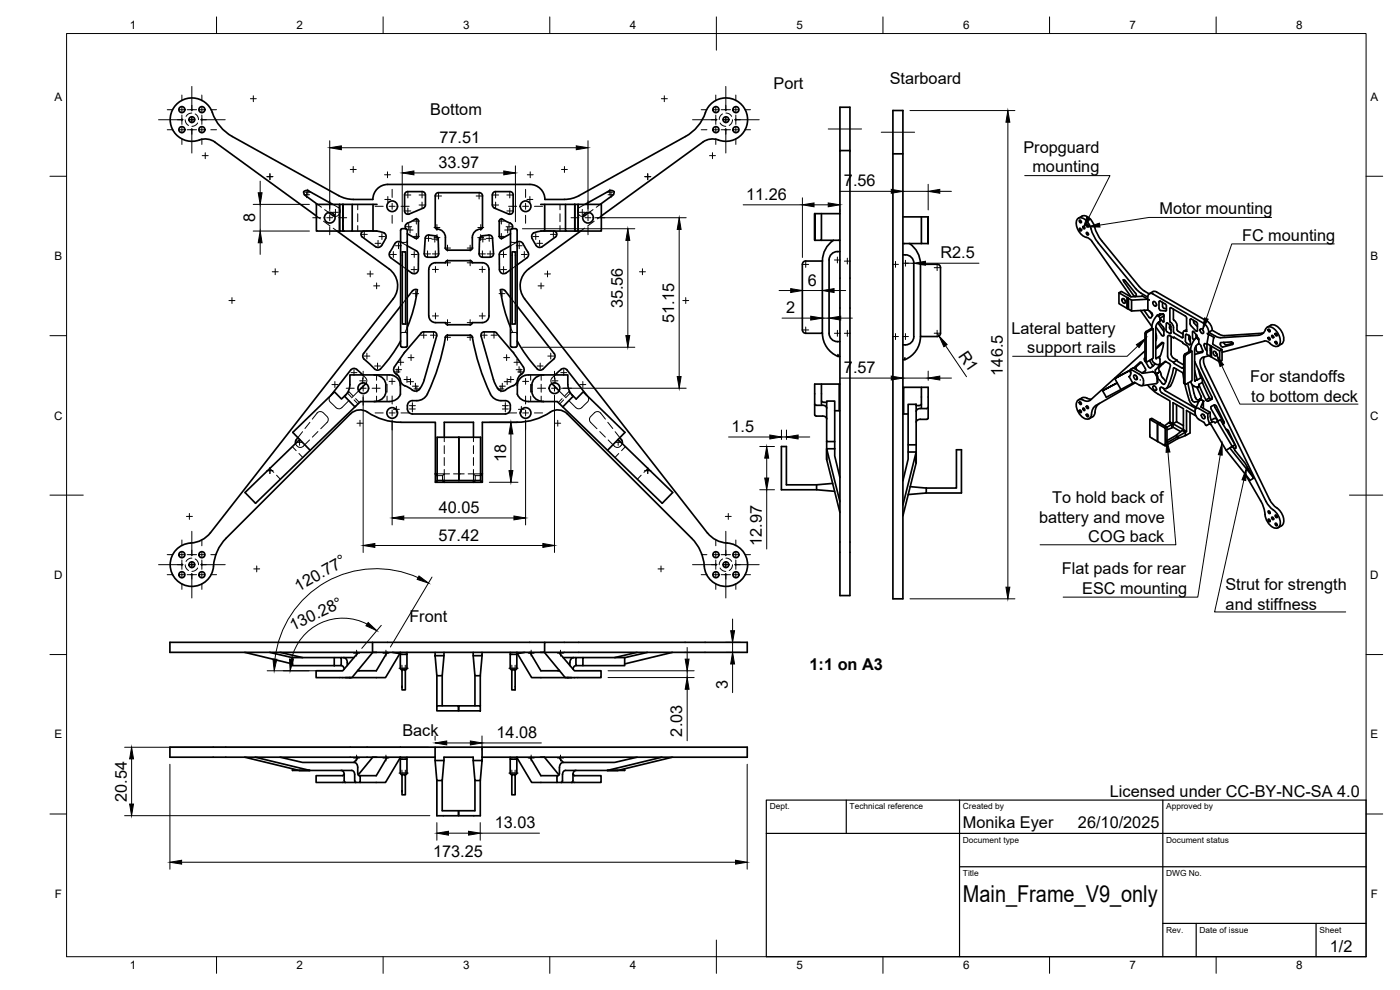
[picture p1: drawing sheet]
<svg xmlns="http://www.w3.org/2000/svg" width="420mm" height="297mm" viewBox="0 0 420 297" stroke-linecap="round" stroke-linejoin="round" font-family="sans-serif">
<!-- layer: Visible -->
<g fill="none" stroke="#000" stroke-width=".51">
<path d="M63.7 33.8a13.1 13.1 0 0 0 6 7.2l31.9 17.7 1.8 .7 2.6 .4M63.7 33.8a6.5 6.5 0 0 0-8.6-3.9 6.5 6.5 0 0 0-3.5 8.8 6.5 6.5 0 0 0 8.9 3.1h2.1l1.9 .8M268 33.2h3v146.5h-3zM64.5 42.7l30.5 22.1M106 59.8h5.9M111.9 59.8a4.5 4.5 0 0 1 4.5-4.5h42.6a4.5 4.5 0 0 1 4.5 4.5M121.4 58.5v4.8M122.4 57.5h4.3a1.01 1.01 0 0 1 1 1M122.4 57.5a1.01 1.01 0 0 0-1 1M127.7 58.5v3M131.6 57.8h12.2M131.6 57.8a1.01 1.01 0 0 0-1 1v9.4"/>
<path d="M143.8 57.8a1.01 1.01 0 0 1 1 1v9.4M147.7 58.5v3M153 57.5h-4.2a1.01 1.01 0 0 0-1 1M153 57.5a1.01 1.01 0 0 1 1 1M154 58.5v4.8M163.5 59.8h5.9M210.9 42.7l-30.4 22.1M215.6 42a6.5 6.5 0 0 0 8.5-4.3 6.5 6.5 0 0 0-4.8-8.2 6.5 6.5 0 0 0-7.9 5.2 13 13 0 0 1-5.7 6.3l-31.9 17.7-1.8 .7-2.6 .4M215.6 42l-1.4-.3-1.4 .1-1.9 .8M252.1 45.2v-13h3v13M252.1 45.2v133.5h3v-133.5M252.1 45.2h3"/>
<path d="M268 46.2h3M95.3 61.3l-3.7-2.6a.83 .83 0 0 1-.5-1.2 .83 .83 0 0 1 1.2-.3l7.6 4.1M98.6 63.8l1.9 1.1M101.2 69.3l15.5 11.4a6.3 6.3 0 0 1 1.3 8.9l-54.9 70.3a8.7 8.7 0 0 1-6.9 3.2 6.5 6.5 0 0 0-5 7.5 6.5 6.5 0 0 0 7.3 5.3 6.5 6.5 0 0 0 5.7-7 13 13 0 0 1 3.7-7.4l37.3-37.4a4.3 4.3 0 0 1 6 .1 18 18 0 0 0 9.1 2.5h10.4v15.5M102.9 61.3v8M102.9 61.3h10.2M102.9 61.3h-7.9v8h6.9v-8v8h1M105.7 61.3v8h-2.8M105.7 69.3h6.3M108.8 71.1l3.9 2.9M109.2 69.3a1 1 0 0 0-.8 .8 1 1 0 0 0 .3 1M112 61.3v8h1.1"/>
<path d="M113 69.3l1.4 .3a1.54 1.54 0 0 1 1.5 1.1 1.54 1.54 0 0 1-.6 1.7l-.8 1.3M114.5 73.6a1.26 1.26 0 0 1-1.8 .4M117.3 77.4l2.9 2.1M120.2 72.6h.1M120.2 72.6a1.59 1.59 0 0 0-2.2 1.4l-1 1.7a1.24 1.24 0 0 0 .3 1.7M120.4 68.8l1.4-.2 .4 .4v34.8l-.4 .4-1.3-.1-.3-.4zM120.7 75.6h1v21.6h-1zM121.7 68.6a1.56 1.56 0 0 1 1.5-2l1.6-.9 .7 .4v5l-.6 .4-2.7-1.4M122.2 73.8l3.2 1.9 .2 .7-.1 4.5a1.26 1.26 0 0 1-2 1M127.6 71.5l-.3 4.9 .5 .6 .5 .2M127.6 71.5l.2-.6 .7-.4 2.1 .2a.98 .98 0 0 1 .9 1l.1 4.4M127.7 61.5l-.2 .5-.4 .4-4.3 1.8a1 1 0 0 1-1.4-.9"/>
<path d="M128.3 77.2h2.3M130.6 68.2l.5 .5M131.1 68.8h.1M131.7 76.1l-.3 .8-.7 .3M134.3 78.2h6.8M134.3 78.2l-.4 .2-.2 .4h-3a2.04 2.04 0 0 0-2 2v14a2.04 2.04 0 0 0 2 2h3l.2 .4 .4 .2M141.1 78.2l.5 .2 .2 .4h2.9a2 2 0 0 1 2 2v14a2 2 0 0 1-2 2h-2.9l-.2 .4-.5 .2M144.3 68.8h.1M144.3 68.7a2.53 2.53 0 0 0-2.5 2.6v3.1l-.4 .6-7.1 .1-.4-.2-.2-.5v-3.1a2.49 2.49 0 0 0-2.5-2.6M144.8 77.2h2.3M144.8 68.2l-.5 .5M147.8 61.5l.1 .5 .5 .4"/>
<path d="M147.8 71.5l.3 4.9-.5 .6-.5 .2M147.8 71.5l-.1-.6-.7-.4-2.2 .2a.98 .98 0 0 0-.9 1l-.1 4.7 .5 .6 .5 .2M148.4 62.4l4.2 1.8a1.01 1.01 0 0 0 1.4-.9M153.2 67h.1M153.2 67l-2.6-1.3-.6 .2-.2 .4 .1 4.8 .7 .4 2.6-1.4M153.2 67l.6 .7-.1 .9M153.2 73.8l-3.2 1.9-.1 .7v4.5a1.28 1.28 0 0 0 2 1M153.3 68.8l1.4-.2 .5 .5v34.6l-.5 .5h-1.1l-.4-.4zM153.7 75.6h1v21.6h-1zM155.2 72.6a1.37 1.37 0 0 1 2 .9l1.2 2.2a1.24 1.24 0 0 1-.3 1.7M158.1 77.4l-2.9 2.1M159.7 71.6l1.2 2.1"/>
<path d="M160.9 73.6a1.26 1.26 0 0 0 1.8 .4M162.3 61.3h10.2M162.4 69.3l-1.8 .4a1.24 1.24 0 0 0-.9 1.8M163.5 61.3v8h-1.2M163.5 69.3h6.2M166.2 69.3a1 1 0 0 1 .9 .8 1 1 0 0 1-.4 1M166.7 71.1l-4 2.9M169.7 61.3v8h2.8v-8M172.5 61.3h8v8h-7v-8v8h-1zM174.3 69.3l-15.6 11.4a6.3 6.3 0 0 0-1.3 8.9l54.9 70.3M175.6 61.3l7.2-4a.86 .86 0 0 1 1.3 .1 .86 .86 0 0 1-.3 1.3l-3.7 2.6M176.8 63.8l-1.9 1.1"/>
<path d="M240.8 79.3v19.7M240.8 79.3a1.01 1.01 0 0 1 1-1h5v21.7h-5a1.01 1.01 0 0 1-1-1M244.5 64.1h7.6M246.5 72.1h5.6M246.5 64.1v8h-2v-8v8M250.2 72.1a7.5 7.5 0 0 0-3.4 6.2M252.1 75.5a2.65 2.65 0 0 0-3.3 2.5v22a2.65 2.65 0 0 0 3.3 2.5M271 76.5a2.62 2.62 0 0 1 3.2 2.5l.1 22a2.65 2.65 0 0 1-3.3 2.5M271 65.1h7.6M271 73.1h5.5M272.9 73a7.5 7.5 0 0 1 3.3 6.3M276.2 79.3v21.7h5"/>
<path d="M276.2 79.3h5M276.5 65.1v8h2.1M278.6 65.1v8zM281.3 79.3a1.01 1.01 0 0 1 1 1v19.7M323.6 65.5a2.44 2.44 0 0 1 4 .6l.8 1.5a11.4 11.4 0 0 0 2.2 4.6l11.9 14.4 2.4 1.6 1.1-.7M323.9 68.5l.5 .2 .1 .5-.4-.1zM323.9 66.1l.5 .1 .1 .6-.4-.1zM325 67.9l.4 .2 .1 .5-.4-.1zM326.1 69.8l.4 .1 .1 .6-.4-.2zM326.1 67.3l.4 .1 .1 .6-.4-.1zM329.5 72.8l11.7 14.1 1.2 1.1 2.1 1.1a.97 .97 0 0 1 .4-1 .97 .97 0 0 1 1.2 .1l15 8.8M329.6 72.8a14.4 14.4 0 0 1-2.6-5.3 3.1 3.1 0 0 0-3.3-2.1 2.69 2.69 0 0 0-.1 3.7 4.5 4.5 0 0 0 3.2 2.4l.9 1 11.7 16.6"/>
<path d="M120.2 91.8l-11.1 14.3M122.2 80.9l1.3 1M125.3 86.9l-1.3 6.3-1.8 5M125.3 86.9l-.7-.1-.6 .3-1.8 2.2M134.3 97.4h6.8M144.5 100l.8-.4 3.5 .1 5.2 6 3 4.4a1.62 1.62 0 0 1-.8 2.4l-.7 .9a2.89 2.89 0 0 1-2.5 2.7l-.9 .6a1.98 1.98 0 0 1-3.3-1l-.7-1.8-3.7-13.1zM150.2 86.9l.6-.1 .6 .3 1.8 2.2M150.2 86.9l1.3 6.3 1.7 5M153.2 80.9l-1.3 1M155.2 91.8l11.1 14.3M246.8 100a7.5 7.5 0 0 0 4.7 6.9M282.3 100a1.01 1.01 0 0 1-1 1"/>
<path d="M335.8 87.8v3.3l2.5 1.4v-3.2v3.2l.3 .2v-3.2M336.8 89.6a.82 .82 0 0 1 .8 .5 .82 .82 0 0 1-.2 .9l-.7-.8zM337.1 84h.1M337.1 84l.6 .2 3.1 3.8 .2 .5-.1 .4M337.1 84l.2 .5 2.9 4.2 .5 .3M337.4 89.8l.4 .6M338.6 89.5v3.2l1 .6v-3.2M340.9 88.9l-.2 .1M342.3 93.2l3.4 4.7M342.7 88.9l-3.4 .2-2.8-1.7-.7 .4 2.8 1.7M342.7 88.9l2.2 1.1-.4-.2-4.9 .3-1-.6M343.4 93.1h.1"/>
<path d="M344 99.5l-.4 .6v8l.5 .4M344.3 99.7l1.8-1v8.8l-1.8 1M344.3 99.7l-.3 .6M344.5 89.8v3.2a1.38 1.38 0 0 1 1.2 .9 1.38 1.38 0 0 1-.3 1.4l-.5-.1-1.5-2.1M344.5 93l-4.9 .3M345 93.4l.9 1.2M346 87.5l.5-.1 .6 .2M346.1 98.7l-.4-.2-1.7 1M346.1 90.5a.82 .82 0 0 1 .8 .5 .82 .82 0 0 1-.2 .9l-.7-.8zM346.9 100l.2 1.5-.2 .8M346.9 98.1l1.8 2.6 .5 .1 .1-.3M347.1 87.6l15.1 8.7 1.1 1.2 .5 1.6"/>
<path d="M347.5 96.8l1.8 2.6M347.8 96.6l-.7 .7-.2 .9v9l.1 .5M347.8 96.6l1.3 1.5M347.9 95.2l-.6-.6-.7 .8-.8 1.7-.1 1.4M348.1 94.2l-.2 .1v.4M348.1 94.2h.1M348.2 94.2h.8l.3 .2v2.1l-.2 .1-1-1.1v.8l-.3 .3M348.3 93.2l1.5 .1M348.3 93.2l-.5-.7 .1-2 .1-.2 1.9 1.1 .2 1.7-.3 .2M348.9 90.7v1.3l.5 .5M348.9 94.2l-1 .5-.3-.2-.3 .1M349.1 94.2l.2 .8"/>
<path d="M349.1 98.1l.2 .6v1.8M349.2 94.9l-1.1 .6M349.4 92.5l.7 .1M350.3 99.6l.8 .5M350.4 97l.7 .4M350.4 96.9h-.2l-.2 .2-.1 1.8 .4 .7M351 98.3l.4 .7M351 97.4v.9M351.1 92.5v3.9M351.1 97.4l.3 .6 .1 1.9-.4 .2M351.1 96.4l.2 .3M351.1 92.5l.4-.1 4.4 2.6 .2 .5v3.8"/>
<path d="M351.3 96.7h.1M351.3 96.7l.5 .5a3 3 0 0 1 .4 2.3l.2 .4 2.4 1.4M352.1 92.8l.1 3 .2 .3M352.3 96.1h.1M352.4 96.1l.5 .5 .3 1M353.2 97.7l.2 1.5 1.6 1M356.1 99.3h-.8l-.2 .3-.1 1.6-.2 .1M356.1 98.9l-.8 .4M357.1 95.9l.3 1.7 1.8 1.8 .2-2.2M357.2 95.9l.3-.2 1.7 1 .2 .5M358.2 96.1v.4M358.2 96.5l1.2 1.5"/>
<path d="M360.3 98.7a.82 .82 0 0 1 .8 .5 .82 .82 0 0 1-.2 .9l-.7-.8zM361.2 96.9l1.1 1.2 .5 1.6M379.2 99.9l-11.8 .8-1.5-.4M380.3 98.2a2.65 2.65 0 0 1 4.3 1.3 2.66 2.66 0 0 1-1 4.3M380.6 98.8l.4 .1 .2 .6-.5-.1zM108.9 112.5l-.4-.4a3 3 0 0 0-2.6-1.5l-.6 .4-6 7.6M109.7 115.2l-2.1 2.1M109.8 115.1h-.1M112.3 112.5h-7.3v2.9a6.5 6.5 0 0 1-2.5 4.3l-2.1-2.1-12.5 12.1 5.2 5.4M112.3 112.5h4.8l1.6 .5 .8 .7 .5 1 .2 2.8a2.95 2.95 0 0 1-3.4 3h-8.6l-1.7 1.6-3.1-3.2M112.3 112.5a3.3 3.3 0 0 1 3.5 3 3.7 3.7 0 0 1-1.5 4.4l-2 .6M120.2 102.3l-2.7 4.4a15.3 15.3 0 0 1-3.9 4.3l-1-.2-2.8-2.6a1.42 1.42 0 0 1-.7-2.2"/>
<path d="M126.1 116.5l1.1-2.1 3.9-13.6-.1-.6-.3-.5-3.5-.1-.6 .1-5.2 6-3 4.4a1.65 1.65 0 0 0 .8 2.4l.7 .9a2.89 2.89 0 0 0 2.5 2.7l.9 .6a1.63 1.63 0 0 0 2.5 .2M126.1 116.5l-.3 .4M128.3 118.2a4 4 0 0 1-4.5 2 1.81 1.81 0 0 0-1.5 2.5M134.3 100.6h6.8M134.3 100.6l-.6 .5a65 65 0 0 1-5.4 17.1M141.1 100.6l.6 .5a65 65 0 0 0 5.5 17.1M147.2 118.2a4 4 0 0 0 4.5 2M155.2 102.3l2.8 4.4a15.3 15.3 0 0 0 3.9 4.3l.9-.2 2.9-2.6a1.42 1.42 0 0 0 .6-2.2M163.1 112.5h-4.7l-1.7 .5-.8 .7-.5 1-.1 2.8a3 3 0 0 0 3.3 3h8.6l1.7 1.6 3.1-3.2M163.1 112.5h7.3v2.9M163.1 112.5a3.3 3.3 0 0 0-3.5 3 4.2 4.2 0 0 0 1.1 4.1l1.1 .6 1.3 .3M165.6 115.1h.1"/>
<path d="M165.7 115.2l2.1 2.1M166.6 112.5l.3-.4a3 3 0 0 1 2.7-1.5l.6 .4 5.9 7.6M170.4 115.4a6.4 6.4 0 0 0 2.5 4.3l2.1-2.1 12.6 12.1-5.3 5.4M246.5 115.2v6.2M251.5 106.4v.5h.6M251.9 115.2h.2M271 116.2h.2M271.6 107.4v.5h-.6M276.2 101a7.5 7.5 0 0 1-4.6 6.9M276.5 116.2v6.2M327.5 119.8l-1.7-.5a2.15 2.15 0 0 0-2.2 .7M330.9 117.2l4.4-2.3z"/>
<path d="M334.6 113.6l1.8 3.3M338.9 113h.1M338.9 113l1.1 2M338.9 113l.4-.7v-1.5l2.6 1.5a2.5 2.5 0 0 1 1 3.3h-.7l-1.7-.9-.5 .3M339 111.2l-4.4 2.4 4.7-2.6-.3 .2 .3 .6M339.3 110.8l.8-.4 2.8 1.6 3-.5M340 114.9l-8 4.3-1.1-2M340.4 112.5a.82 .82 0 0 1 .8 .5 .82 .82 0 0 1-.2 .9l-.7-.7zM340.7 114.8l-11.8 6.9M341 112.7l.3 .6M341 110.8l.2 .2M342.2 114h.1"/>
<path d="M342.5 108.7l-1.5 1.4v.7M342.8 109l1 2.1-1.1 .8M342.8 109l-.7-.3-1.9 1.7M343.6 105.3l-16.4 14.7-.7 .4-.9-.1a1.6 1.6 0 0 0-2.1-.2 1.6 1.6 0 0 0-.5 2 4.4 4.4 0 0 0 3.4 3.7 1.59 1.59 0 0 0 1.2-2.1l.6-1.4 .7-.6M343.6 107.3l-.2 .6 1 1.7a.76 .76 0 0 0 .7 .8 .76 .76 0 0 0 .8-.5l.8-.8M344 100.3v8M344 108.3l.3 .2M344.4 115.5l2.1 2.1 4.6 2.7v6.3l.9 .6v-6.4l3.2 1.8v6.3M345 108.1l1.1 1.7M345.7 107.7l.6 1.2 .8 .5h.7M345.9 111.5l.8 .6 .6 1.4M346.1 115.8a.82 .82 0 0 1 .8 .5 .82 .82 0 0 1-.2 .9l-.7-.8z"/>
<path d="M346.6 111.9l.8 1.4v1.4M346.9 104.4l1.8-1.6 .5 .1-.6 2.7-.7 1.8M346.9 111.9l.2 .2M347.1 112.1l1-.6-1 .6M347.1 112.1l.8 1.8M347.3 113.5l.1 1.2M347.4 114.7l-.5 .4-4.2 .6M347.9 113.9l1 1.3h.6M347.9 107.4h.1M347.9 109.3l-.1 .1M347.9 109.8l-1.2 1.3 .2 .8M347.9 107.5l.2 1.7-.2 .2"/>
<path d="M348.1 111.5l.4 .9M348.2 106.8l-1.3 .7M348.4 112.4l.5 .9M348.9 113.3l1 1.2M349 109.2l-1.3 1.3 .4 1M349 109.2l-1.1 .6M349 102.8l-2.1 2M349.2 116.5l.5 .7 9.2 5.3M349.5 115.2h.1M349.9 108.5l1.2 .7 .1 .6M349.9 108.5l-.9 .7M349.9 108.5h-.3l-1.7 1.3"/>
<path d="M349.9 114.4l-.4 .8M350.3 116.3a1.32 1.32 0 0 1-1.9-.1l-.3 .7 .6 1 10 5.7M351.1 108.1l1.1 .6M351.2 109.8l-1.3 4.6M351.5 106.2v.4a2.48 2.48 0 0 0 1.7 1.5l-1 .6M351.5 101v5.2M352.2 101.4l-1.4-.8-.3 .3-.1 5.9 .2 .7 .5 .6M352.2 108.7l.2 .4 2.4 1.3 .2-.1M352.4 101.2l2.4 1.4 .2 .4a2.23 2.23 0 0 1 1.8 1.8M352.4 101.2l-.2 .2M352.4 101.2l-.2 .1M353.1 110.7l-.2 .8a12.7 12.7 0 0 1-1.8 4.5l-1.1 .6"/>
<path d="M353.3 108.1l.2 .4M353.5 108.5l1.8 1M354.8 111.7l-2.4-1.3h-.2a18.4 18.4 0 0 1-1.9 5.9M354.8 111.8l.5 1.9M355.3 106.8l.1 8.3M355.3 110.2l-.3 .1 .3 .2M355.4 115.1l.3 .2M355.6 115.2l.5 2.1a7 7 0 0 0 2 4.4l.9 .7M356.5 115l1 4.3a1.36 1.36 0 0 0 1.9 1.3l.4-.4M356.8 104.8v.7M356.8 101.7l.4 .6M356.8 100.7v1"/>
<path d="M357.2 101.2l.1 2-.1 .2h-.3M357.2 101.2l-.4-.6-.9-.2-.1 2.1 1.1 .9M357.4 114.5l.7 1.2 .9 .4 .6-.1M357.7 119.9h.1M357.7 105.4v8.8l-1.9 1.1-.2-.3v-8l.4-.6 1.7-1-.3-.2-1.8 1-.3 .6M357.8 115.4l1 3.9M358.5 111.2l.8 2.8M358.5 108.5h.1M358.5 108.5l5.2 10.6-.1 .7M358.8 119.3h.1M358.8 119.3l.1 .2M358.9 119.5l.7 .5"/>
<path d="M358.9 101.4l.6 .2 .1 .3M358.9 101.4l-1.2 1.8-.4 2M358.9 100.4l.3 .8M359 103.8v1.1M359 104.9l.5 .8 1.5-.3M359.1 100.5h.1M359.1 100.5l-1.2-1.1v2.2l.6 .2M359.1 100.5l.2 .8 .5 .4v1.3M359.2 116.1l1.2 2.8 .1 .5-.2 .2M359.3 101.2l-.4 .2M359.6 110.7l.8 2.7M359.8 103.1l-.9 .8-.4 .9v9.2l.2 .4"/>
<path d="M359.8 115.3l2.1 4.7M359.8 115.3v.7l-.3 .1M359.8 103.2h-.2M359.8 103.2a2.67 2.67 0 0 1 1.2 2.4l-2.5 .7M359.9 119.9l-.3 .1M360.1 119.7l-.3 .5M360.4 113.4l-1.8 .8M360.4 113.4l.4 .5M360.5 119.5l-.4 .2 .2-.1M360.5 119.5l-.4 .2M360.8 114.7l2.2 4.7M360.8 113.9v.9l-1 .5"/>
<path d="M361.4 103.7l.4 1.1 .4 .5M361.4 107.1l-.2 1.3 .5 1.6 19.3 39.9M362.2 103.1v3.3l1 .5M362.2 103.3l-.6-.2-.2 .6M362.8 106.7l-1.8 .5a2.3 2.3 0 0 0-.4 3.4l19.4 39.9 .9 1.4 1.2 1M363 119.4l-1.1 .6M363 119.4l.6 .3M363.2 104.6h.1M363.7 119.8l-1.3 .6-.5-.4M363.8 119.7l-1.1 .6M363.8 119.6v.1M364.2 101.3l-.3 2 2.9 1.6-.8 .4-2.8-1.6"/>
<path d="M364.2 105.4a.82 .82 0 0 1 .8 .5 .82 .82 0 0 1-.2 .9l-.7-.7zM364.2 101.3h.2l-2.1-1.3 .4 .3-.5 2.8 1 .6v3.2l.4 .3v-3.3M364.8 105.6l.4 .6M365.1 106.1h.1M365.9 100.3l-2.1-1.2-1.1 .6 2.5 1.4 1.2 .2M366 105.3v3.3l-2.4-1.4M366.8 104.9v3.3l-.8 .4M367.3 102.7v.1M367.3 102.8l.4 .6 .3 .1M369.5 102.6l-3.1 .2a.84 .84 0 0 0 .6 1.3l2.9-.7M369.5 102.6l.6 .4-.2 .3M370.1 103l-2.1 .5"/>
<path d="M377.6 100.6l-11.2 .7M377.7 100.6l.9-.3 1-.9a1.52 1.52 0 0 1 1-1.3 1.52 1.52 0 0 1 1.7 .5 4.3 4.3 0 0 1 1.6 4.9 2.09 2.09 0 0 1-3.1-.8l-.7-.3-.6-.1-12.7 3.4M380.6 101.3l.4 .1 .2 .6-.5-.2zM381.7 100.7l.4 .1 .1 .5-.4-.1zM382.7 100l.5 .2 .1 .5-.5-.1zM382.7 102.5l.5 .1 .1 .6-.5-.1zM89.4 131.3l-.6 .9-.1 .9M106.5 122.1l-29.8 28.9-3.2-3.2 16.4-15.9M122.3 122.7a1.49 1.49 0 0 0 1.5 1.5M123.8 124.2h27.9M133.3 131.2v-4.5h8.8v4.5M137.7 131.2v13"/>
<path d="M151.7 120.2a1.79 1.79 0 0 1 1.5 2.5M153.2 122.7a1.49 1.49 0 0 1-1.5 1.5M168.9 122.1l29.8 28.9 3.2-3.2-16.4-15.9M186 131.3l.7 .9v.9M244.5 121.3v3.2l.5 .3M245 121.6h2.3l.6 .3 .2 .6M245 124.8l2.3 .1 .6 .3 .2 .5M245 121.6l-.5-.3v-6.1h7.4v8M246.5 120.3l.4 .3 1.2 .1M248.1 120.3h2.4v12.2h-2.4zM248.1 132.5v5.4l4 15.9M250.5 134.6h-2.4l4 15.9"/>
<path d="M250.5 134.6v2.2l1.6 6.5M250.5 123.2h1.6M250.5 132.5v2.1M271 124.2h1.5M272.5 121.3h2.5v12.2h-2.5zM272.5 133.5v2.1M275 138.9l-4 15.9M275 133.5v5.4v-3.3M276.5 121.3l-.4 .3-1.1 .1M278.6 122.2l-.6 .4h-2.2l-.6 .3-.2 .5M278.6 122.2v-6h-7.4v8M278.6 122.2l-.1 3.4-2.7 .2-.6 .4-.2 .5"/>
<path d="M323.9 123.1l.5 .1 .1 .6-.4-.2zM323.9 120.6l.5 .1 .1 .6-.4-.1zM325 122.5l.4 .1 .1 .5-.4-.1zM326.1 124.3l.4 .1 .1 .6-.4-.1zM326.1 121.8l.4 .2 .1 .5-.4-.1zM328.6 123.7v.4a2.18 2.18 0 0 1-1.7 1.5M330 121l-1 1.1-.4 1.6M345.1 125.8l.5-.3 2.3 1.3-.5 .4zM345.1 125.8v5.3l2.3 1.3M347.4 127.2l.5-.4 2.3 1.4-.5 .3zM347.4 127.2v5.2zM349.7 128.5v5.3l-2.3-1.4"/>
<path d="M350.2 128.2v4.7l3.2-1.9v.6l2.3-.9v-1l-2.3 1.3-.5-.3 1.9-1.6M350.2 128.2l1.5-.9v1.1l-1.5 .6M350.8 126.8l-1.3 1M352 128.2v-1l3.2 1.7M352 128.2l2.4 1.3M352 128.2l-.3 .2M352.9 130.7l-2.7 1.5M353.1 121.4v5.1l2.1 1.2M353.1 126.5l-1.4 .8-.9-.5 .3-.2M353.4 131.6l-3.7 2.2M354.8 129.1l.4-.2 .9 .6-.4 .2zM357.1 123.8v6.1l-1.4 .8"/>
<path d="M358.7 123.2v.8M358.7 123.1l.1-.3a.76 .76 0 0 1 1.1-.2l2.6 1.5v1.2M358.7 124l.7 1.4 2 1.4 .4 .7M358.9 124.8l-2.8-1.6v6.3M360.1 120.1h-.1M360.2 120.1l.8 .1M360.6 120l-.7 .3-1.2 2.5M360.7 124.3a.82 .82 0 0 1 .8 .4 .82 .82 0 0 1-.2 1l-.7-.8zM361 120.2l.3 .2M361.1 122.5v-2.1l-.7 1.7 2.8 1.6 .1 1.6 .4 1.2M361.1 120.4h.2M361.3 124.4l.3 .6"/>
<path d="M361.8 127.5l.3 .1M362.5 125.3l.3 1.2 .3 .5 1.1-.5 .4 .4 1.6-1 4.5 7.6M362.9 126.9h.1M363.2 123.7l-.7 .4M363.4 125.9l1.2-.4 .6 .4M363.5 127.6l4.5 7.5 7.2 9 1.1-.7M363.6 127.5l-.5-.3-1 .5M364.4 121.5l.7 .4 2.2 4.6M364.6 122.1l2.5 4.4M364.6 122.1l-.1-.6-1 .5-.1 .4 2.2 3.9M365.2 125.9l.3 .5M365.4 126.4l4.4 7.5 .9-.4"/>
<path d="M367.1 126.5l.3 .3M367.3 126.5l.1 .5-.4 .2 .3-.2M368 128.9l.6 .2 2.4 5a.43 .43 0 0 1-.4 .5 .43 .43 0 0 1-.5-.4l-.1-.3 .7-.4M368 128.8h.1M369.1 134.4l.8-.5 .8 1.3 3 3.7 2.6 4.5zM369.8 133.9l-1.8 1.2M130.7 142.2l.5 .5M130.7 142.2h.5M130.7 142.2v2.5M131.2 142.7v1.5h13v-1.5M131.2 144.2l-.5 .5h11.4M131.2 142.7v-11.5h13v11.5"/>
<path d="M132.8 144.2l.5 .5v-.5M142.1 144.2v.5M142.6 144.2l-.5 .5M144.2 142.2h.6l-.6 .5M144.2 144.2l.6 .5h-2.7M144.8 144.7v-18h10.4a18.7 18.7 0 0 0 10.6-3.4 4 4 0 0 1 4.4 .8l37.4 37.4a13.7 13.7 0 0 1 3.9 9.4 6.5 6.5 0 0 0 7.6 4.9 6.5 6.5 0 0 0 5.3-7.3 6.5 6.5 0 0 0-7.1-5.7l-1.6-.4-1.5-.8-1.9-1.7M245.1 145.5h-9.1v-11.5h-1.5v12.9h10.6M245.1 145.5v1.4l5.4 .5M249.9 145l-4.8 .5M271 144.3l1.5-6.5v-2.2h2.5l-4 15.9M273.2 146l4.8 .4M278 146.4h9v-11.5h1.5v13h-10.5"/>
<path d="M278 146.4v1.5l-5.4 .5M373.8 142.4l4.5 7.8a13.5 13.5 0 0 1 1.6 5.5l1.1 1.7a1.9 1.9 0 0 0 2.9 .6 4.3 4.3 0 0 0-1.8-5.1M380.6 155.8l.4 .1 .2 .6-.5-.1zM380.6 153.3l.4 .2 .2 .5-.5-.1zM381 149.9l1 1.4 1.1 1M381.7 155.2l.4 .1 .1 .6-.4-.2zM382.7 157l.5 .1 .1 .6-.5-.1zM382.7 154.6l.5 .1 .1 .6-.5-.2zM383.1 152.3a4.3 4.3 0 0 1 1.8 5.2l-1.3 .9M73.4 195.7l14.4 3.5M80.9 195.7l6.9 1.6M84.1 195.7l6.7 1.6"/>
<path d="M100.3 197.3h2.1v2.4h-2.1zM100.3 197.3h-12.5v2.4h12.5M102.4 197.3h3.8M102.4 199.7a1.06 1.06 0 0 1 .9 1.1M103.2 197.3a1.75 1.75 0 0 1 1 2.4M107 195.7l.2 .4-4.3 5.2h-8v2h10.7l6.3-7.6h1.2M111.8 192.7v3M115.9 195.7l.2 .2-3.2 5.4h-5.6M117.8 195.7l2.2 .3M120 196l-4.3 7.3h-12M120.1 195.7v.2M120.1 195.7v.6h2"/>
<path d="M120.1 196.3v4.2M122.1 196.3v3.2a1.13 1.13 0 0 1-.4 1.5M122.1 195.7v.6M130.6 195.7v1h2.6l-.5 6h-1.6l-.5-6M133.2 195.7v1M142 195.7v1h2.7v-1M142 196.7l.5 6h1.6l.6-6M153.1 195.7v.6M155.1 195.7v.6h-2v3.2a1.11 1.11 0 0 0 .5 1.5M155.1 196.3v3.2a1.11 1.11 0 0 1-.5 1.5M155.2 195.7v.2M157.5 195.7l-2.3 .3 4.4 7.3h12"/>
<path d="M159.4 195.7l-.2 .2 3.1 5.4h5.6M162.2 195.7h1.2l6.2 7.6h10.8v-2h-8l-4.4-5.2 .2-.4M163.4 192.7h-112.4v3h112.4v-3h60.9v3h-60.9M169 197.3h3.8M171 198.8v.9M172.1 197.3a1.29 1.29 0 0 0-1.1 1.5M172.9 199.7a1.06 1.06 0 0 0-.9 1.1M174.9 197.3v2.4h-2.1v-2.4h14.7M187.5 197.3v2.4h-12.6M191.2 195.7l-6.7 1.6M194.3 195.7l-6.8 1.6M201.8 195.7l-14.3 3.5"/>
<path d="M107.5 201l.3 .3M120.2 200.5l.5 .5M120.6 201h1v6h-1zM131.1 211.8h6.5v1.5h-6.5zM131.1 202.7v9.1M132.7 202.7v9.1M137.6 211.8h6.5v1.5h-6.5zM142.5 202.7v9.1M144.1 202.7v9.1M153.6 201h1v6h-1zM167.8 201l-.3 .3M73.4 227.2l16.5 4h3.1h-5.2v-.5"/>
<path d="M76.6 227.2l16.4 4h12.8l.6 .8 .1 2.2 .3 .5M84.1 227.2l6.7 1.6h15.5a1.29 1.29 0 0 1 1.1 1.5v1.7a.65 .65 0 0 0 .7 .7v2.1h-1.3M102.4 231.1l.5 .3 .4 .6v2.2l.3 .5M103.3 232.2l-.4 .5h-8v2.1h8.8M103.5 234.7l3.3 .1M107 227.2l.2 .4M107.2 227.6l-1 1.2M113.1 227.2h-1.2l-4.4 5.3M115.9 227.2l.2 .2-3.2 5.3h-4.8M120.1 227.2l-4.4 7.6h-7.6M120.1 232v-4.2h2v4.2M120.1 227.2v.6"/>
<path d="M120.2 231.9l.5 .5M120.6 232.5h1v6h-1zM122.1 227.2v.6M122.2 231.9l-.5 .5M130.6 227.2v-3h93.7v3h-79.6M130.6 224.2h-79.6v3h79.6M130.6 228.2h2.6l-.5 6h-1.6zM130.6 227.2v1M131.1 234.2v10.6h6.5v-1.5v1.5h6.5v-10.6M132.7 234.2v9.1h9.8v-9.1M133.2 228.2v-1h8.8v1M144.7 227.2v1h-2.7l.5 6h1.6l.6-6"/>
<path d="M144.7 224.2v3M153.1 231.9l.5 .5M153.1 227.2v.6M153.6 232.5h1v6h-1zM155.1 231.9l-.5 .5M155.1 227.8h-2v4.2M155.1 227.2v4.8M155.2 227.2l4.4 7.6h7.6M159.4 227.2l-.2 .2 3.1 5.3h4.9M162.2 227.2h1.2l4.3 5.3M168 227.6l1 1.2M168.2 227.2l-.1 .4"/>
<path d="M168.4 234.8h3.2M171.7 234.7l-.1 .1M172 232.2l.4 .5h8v2.1h-8.8M172.9 231.1l-.6 .3-.3 .6v2.3l-.3 .4M191.2 227.2l-6.7 1.6h-15.5a1.29 1.29 0 0 0-1.1 1.4v1.8a.65 .65 0 0 1-.7 .7v2.1h1.2M198.6 227.2l-16.4 4h-12.8l-.5 .8-.1 2.2-.3 .5M201.8 227.2l-16.4 4h-3.2h5.3v-.5"/>
<circle cx="54.6" cy="32.9" r=".9"/>
<circle cx="54.6" cy="38.9" r=".9"/>
<circle cx="57.6" cy="35.9" r=".86"/>
<circle cx="60.6" cy="38.9" r=".9"/>
<circle cx="60.6" cy="32.9" r=".9"/>
<circle cx="214.9" cy="38.9" r=".9"/>
<circle cx="214.9" cy="32.9" r=".9"/>
<circle cx="217.9" cy="35.9" r=".86"/>
<circle cx="220.9" cy="38.9" r=".9"/>
<circle cx="220.9" cy="32.9" r=".9"/>
<circle cx="99" cy="65.3" r="1.6"/>
<circle cx="117.7" cy="61.9" r="1.6"/>
<circle cx="157.7" cy="61.9" r="1.6"/>
<circle cx="176.5" cy="65.3" r="1.6"/>
<circle cx="109" cy="116.5" r="1.6"/>
<circle cx="166.4" cy="116.5" r="1.6"/>
<circle cx="117.7" cy="123.9" r="1.6"/>
<circle cx="157.7" cy="123.9" r="1.6"/>
<circle cx="54.6" cy="166.4" r=".9"/>
<circle cx="54.6" cy="172.4" r=".9"/>
<circle cx="57.6" cy="169.4" r=".86"/>
<circle cx="60.6" cy="166.4" r=".9"/>
<circle cx="60.6" cy="172.4" r=".9"/>
<circle cx="214.9" cy="172.4" r=".9"/>
<circle cx="214.9" cy="166.4" r=".9"/>
<circle cx="217.9" cy="169.4" r=".86"/>
<circle cx="220.9" cy="166.4" r=".9"/>
<circle cx="220.9" cy="172.4" r=".9"/>
</g>
<!-- layer: Hidden -->
<g fill="none" stroke="#000" stroke-width=".3">
<path d="M55.6 35.9l.2 .9 .8 .8M57.6 33.9l-1 .3-.8 .7M58.6 34.2l.7 .6 .3 1.1M59.3 36.9l-.6 .6-1.1 .4M216.1 36.9l.6 .6 1.1 .4M216.9 34.2l-.7 .6-.4 1.1M217.8 33.9l1 .3 .8 .7M219.8 35.9l-.2 .9-.8 .8M95 64.8l1.1 .9M95.3 61.3l1.2 .9M97.1 66.4l1.9 1.4M97.4 62.9l1.2 .9"/>
<path d="M99.9 61.3l1.6 .9a1.51 1.51 0 0 1 .5 1.7 1.51 1.51 0 0 1-1.5 1M100 68.5l1.2 .8M103 61.3v1.6M103 64.1v2.4M103 67.7v1.6M107.4 61.3v1.6M107.4 64.1v2.4M107.4 67.7v1.6M109.2 69.3h1M110.2 69.2l2.8 .1M112.2 69.2v.1M120.2 72.2l.5 .5h1.3l.2-.5"/>
<path d="M120.2 72.6l2 1.2M120.2 79.5l2 1.4M153.2 72.2l.5 .5h1.2l.3-.5M155.2 72.6l-2 1.2M155.2 79.5l-2 1.4M163.2 69.2v.1M165.3 69.3h.9M165.3 69.2l-2.9 .1M168.1 61.3v1.6M168.1 64.1v2.4M168.1 67.7v1.6M172.5 61.3v1.6"/>
<path d="M172.5 64.1v2.4M172.5 67.7v1.6M175.4 68.5l-1.1 .8M175.6 61.3l-1.7 .9a1.51 1.51 0 0 0-.4 1.7 1.51 1.51 0 0 0 1.4 1M178 62.9l-1.2 .9M178.3 66.4l-1.9 1.4M180.1 61.3l-1.2 .9M180.5 64.8l-1.2 .9M122.2 89.3l-2 2.5M122.2 98.2l-.6 1.5M153.2 89.3l2 2.5M153.2 98.2l.7 1.5"/>
<path d="M99.3 118.6a1.35 1.35 0 0 0-.1 2.1l1.6 1.6a1.29 1.29 0 0 0 1.8 0l2.1-2.1M103.6 118.6l1.1-1.1 1.2 1.2M104.3 118l1.2 1.2M106.7 119.6l1.2 1.2M107.6 117.3l-2.1 2.1M108.8 112.5l.9 .9a1.23 1.23 0 0 1 .1 1.7M113 112.5v1.6M113 115.3v2.4M113 118.9v1.6M116.2 112.5v1.6M116.2 115.3v2.4M116.2 118.9v1.6"/>
<path d="M120.1 115.2l.1 .5M120.2 100.2l.4-.5 1.3 .1 .3 .4M153.2 100.2l.4-.5 1.3 .1 .3 .4M155.3 115.2v.5M159.3 112.5v1.6M159.3 115.3v2.4M159.3 118.9v1.6M162.4 112.5v1.6M162.4 115.3v2.4M162.4 118.9v1.6M166.6 112.5l-.9 .9a1.23 1.23 0 0 0-.1 1.7M167.8 117.3l2.1 2.1"/>
<path d="M168.7 119.6l-1.1 1.2M171.1 118l-1.1 1.2M171.8 118.6l-1.1-1.1-1.2 1.2M176.1 118.6a1.35 1.35 0 0 1 .1 2.1l-1.6 1.6a1.29 1.29 0 0 1-1.8 0l-2.1-2.1M87.7 134l1.2 1.2M89.7 136.1l1.2 1.2M90.8 129.5l-1.4 1.8M92.9 132l-1.9 1.9a1.42 1.42 0 0 1-2.3-.8M93 126.7l-1.5 1.9M93.7 125.8l1.4-1.8a1.25 1.25 0 0 1 1.9-.2l1.2 1.2a1.28 1.28 0 0 1-.1 1.8l-1.8 1.8M95.4 129.5l-1.7 1.7M106.3 120l1.1 1.2"/>
<path d="M133.3 131.2v1.3M133.3 133.7v2.4M133.3 137.3v2.4M142.1 131.2v1.3M142.1 133.7v2.4M142.1 137.3v2.4M169.1 120l-1.1 1.2M180 129.5l1.7 1.7M181.7 125.8l-1.4-1.8a1.25 1.25 0 0 0-1.9-.2l-1.2 1.2a1.28 1.28 0 0 0 .1 1.8l1.9 1.8M182.4 126.7l1.5 1.9M182.5 132l1.9 1.9a1.42 1.42 0 0 0 2.3-.8M184.6 129.5l1.4 1.8"/>
<path d="M185.7 136.1l-1.1 1.2M187.7 134l-1.2 1.2M81 140.6l1.2 1.1M83 142.6l1.1 1.2M131.2 142.7h1.6v1.5M131.2 142.2h3.7M132.8 142.7l.5-.5v2M133.3 140.9v1.3M136.1 142.2h3.2M140.5 142.2h3.7M142.1 140.9v3.3M142.1 142.2l.5 .5"/>
<path d="M144.2 142.7h-1.6v1.5M192.4 142.6l-1.1 1.2M194.4 140.6l-1.1 1.1M55.6 169.4l.2 1 .8 .8M57.6 167.5l-1 .2-.8 .8M58.6 167.7l.7 .7 .3 1M59.3 170.4l-.6 .7-1.1 .3M216.1 170.4l.6 .7 1.1 .3M216.9 167.7l-.7 .7-.4 1M217.8 167.5l1 .2 .8 .8M219.8 169.4l-.2 1-.8 .8"/>
</g>
<!-- layer: Visible -->
<g fill="#000">
<circle cx="102.9" cy="69.3" r=".25"/>
<circle cx="172.5" cy="69.3" r=".25"/>
<circle cx="355.9" cy="99.4" r=".25"/>
<circle cx="359.1" cy="101.3" r=".25"/>
<circle cx="363.2" cy="106.9" r=".25"/>
<circle cx="363.2" cy="105.1" r=".25"/>
<circle cx="363.2" cy="106.6" r=".25"/>
<circle cx="347.9" cy="126.8" r=".25"/>
<circle cx="137.7" cy="142.2" r=".25"/>
<circle cx="104.9" cy="203.3" r=".25"/>
<circle cx="170.3" cy="203.3" r=".25"/>
</g>
<!-- layer: BORDER -->
<g fill="none" stroke="#000" stroke-width=".3">
<path d="M20 10.1h390v276.9h-390zM65 5.1v5M115 5.1v5M165 5.1v5M215 5.1v10M265 5.1v5M315 5.1v5M365 5.1v5M15 52.9h5M410 52.9h5M15 100.7h5M410 100.7h5"/>
<path d="M15 148.6h10M405 148.6h10M15 196.4h5M410 196.4h5M15 244.2h5M410 244.2h5M65 287v5M115 287v5M165 287v5M215 282.1v9.9M265 287v5M315 287v5"/>
<path d="M365 287v5"/>
</g>
<!-- layer: TITLEBLOCK -->
<path d="M230 240.1h180v46.9h-180zM230 250h180M254 240.1v9.9M288 240.1v46.9M349 240.1v46.9M288 260.1h122M349 277.1h61M359 277.1v9.9M395 277.1v9.9" fill="none" stroke="#000" stroke-width=".36"/>
<!-- layer: Smart Centers -->
<g fill="none" stroke="#000" stroke-width=".3">
<path d="M47.6 35.9h7.3M50.2 32.9h1.7M50.2 38.9h1.7M53.7 32.9h1.8M53.7 38.9h1.8M54.6 28.5v1.8M54.6 32v1.8M54.6 34.5v2.8M54.6 38v1.8M56.2 32.9h2.8M56.2 38.9h2.8M56.7 35.9h1.8"/>
<path d="M57.6 25.9v7.3M57.6 35v1.8M57.6 38.6v7.3M59.7 32.9h1.8M59.7 38.9h1.8M60.3 35.9h7.3M60.6 28.5v1.8M60.6 32v1.8M60.6 34.5v2.8M60.6 38v1.8M63.3 32.9h1.7M63.3 38.9h1.7"/>
<path d="M75.1 29.6h1.8M76 28.7v1.8M198.5 29.6h1.8M199.4 28.7v1.8M207.8 35.9h7.4M210.4 32.9h1.8M210.4 38.9h1.8M213.9 32.9h1.8M213.9 38.9h1.8M214.8 28.5v1.8M214.8 32v1.8M214.8 34.5v2.8"/>
<path d="M214.8 38v1.8M216.4 32.9h2.8M216.4 38.9h2.8M216.9 35.9h1.8M217.8 25.9v7.3M217.8 35v1.8M217.8 38.6v7.3M219.9 32.9h1.8M219.9 38.9h1.8M220.5 35.9h7.3M220.8 28.5v1.8M220.8 32v1.8"/>
<path d="M220.8 34.5v2.8M220.8 38v1.8M223.5 32.9h1.7M223.5 38.9h1.7M248.6 38.7h10M264.5 39.7h10M54.6 41.6v1.7M60.6 41.6v1.7M60.7 46.7h1.8M61.6 45.8v1.8M80.1 53h1.8M81 52.1v1.8"/>
<path d="M91.1 58.4h1.8M91.5 57.7h1.8M92 57.5v1.8M92.4 56.8v1.8M105.1 50.8h1.8M106 50v1.7M115.4 52.4h1.8M115.5 59.8h1.8M116.3 51.5v1.8M116.4 59v1.7M117.7 56.8v2.4M121.5 58.5h1.8"/>
<path d="M122.4 57.6v1.8M125.8 58.5h1.8M126.7 57.6v1.8M130.7 58.8h1.8M131.6 57.9v1.8M142.9 58.8h1.8M143.8 57.9v1.8M147.8 58.5h1.8M148.7 57.6v1.8M152.1 58.5h1.8M153 57.6v1.8M157.7 56.8v2.4"/>
<path d="M158.1 59.8h1.8M158.2 52.4h1.8M159 59v1.7M159.1 51.5v1.8M168.5 50.8h1.8M169.4 50v1.7M182.1 57.7h1.8M182.5 58.4h1.8M183 56.8v1.8M183.4 57.5v1.8M193.5 53h1.8M194.4 52.1v1.8"/>
<path d="M212.9 46.7h1.8M213.8 45.8v1.8M214.8 41.6v1.7M220.8 41.6v1.7M93.9 65.3h2.4M98.1 65.3h1.7M99 60.2v2.5M99 64.4v1.8M99 68v2.4M99.8 63.7h1.8M100.7 62.8v1.8M101.6 65.3h2.5"/>
<path d="M108.4 70.3h1.8M109.3 69.4v1.8M112.6 73h1.7M112.6 61.9h2.4M113.5 72.1v1.8M113.7 71h1.8M114.6 70.1v1.8M116.8 61.9h1.8M117.2 76.4h1.8M117.7 61v1.8M117.7 64.6v2.4M118 75.5v1.7"/>
<path d="M118.7 73.7h1.8M119.6 72.8v1.8M120.4 61.9h2.4M121.5 63.3h1.8M121.8 68h1.7M122.2 69h1.8M122.4 62.4v1.8M122.7 67.1v1.8M123.1 68.1v1.8M123.4 76.4h1.8M124.1 70.9h1.7M124.1 66.3h1.7"/>
<path d="M124.3 80v1.8M124.3 75.5v1.7M124.9 65.5v1.7M124.9 70v1.8M125.8 61.5h1.8M126.7 60.6v1.8M127.4 76.2h1.8M127.7 71.5h1.8M128.3 75.3v1.8M128.6 70.6v1.8M129.6 71.8h1.8M129.8 76.2h1.7"/>
<path d="M130.2 68.3h1.8M130.3 71.3h1.7M130.5 70.9v1.8M130.6 75.3v1.8M130.7 80v1.7M131.1 67.4v1.8M131.1 70.4v1.8M133.4 78.9h1.8M133.4 74.4h1.8M134.3 73.5v1.8M134.3 78v1.7M140.2 78.9h1.8"/>
<path d="M140.2 74.4h1.8M141.1 73.5v1.8M141.1 78v1.7M143.4 71.3h1.7M143.4 68.3h1.8M143.9 76.2h1.8M144 71.8h1.8M144.3 70.4v1.8M144.3 67.4v1.8M144.7 80v1.7M144.8 75.3v1.8M144.9 70.9v1.8"/>
<path d="M145.9 71.5h1.8M146.2 76.2h1.8M146.8 70.6v1.8M147.1 75.3v1.8M147.8 61.5h1.8M148.7 60.6v1.8M149.6 70.9h1.8M149.6 66.3h1.8M150.2 76.4h1.8M150.5 65.5v1.7M150.5 70v1.8M151.1 75.5v1.7"/>
<path d="M151.1 80v1.8M151.5 69h1.7M151.9 68h1.7M152.1 63.3h1.8M152.4 68.1v1.8M152.6 61.9h2.4M152.8 67.1v1.8M153 62.4v1.8M154.9 73.7h1.8M155.8 72.8v1.8M156.5 76.4h1.7M156.8 61.9h1.8"/>
<path d="M157.4 75.5v1.7M157.7 61v1.8M157.7 64.6v2.4M159.9 71h1.8M160.4 61.9h2.4M160.8 70.1v1.8M161.1 73h1.7M161.9 72.1v1.8M165.2 70.3h1.8M166.1 69.4v1.8M171.4 65.3h2.4M173.9 63.7h1.7"/>
<path d="M174.8 62.8v1.8M175.6 65.3h1.8M176.5 60.2v2.5M176.5 64.4v1.8M176.5 68v2.4M179.1 65.3h2.5M240.9 79.3h1.8M241.8 78.5v1.7M250.4 78h1.8M251.3 77.1v1.8M253.4 78.3h1.8M254.3 77.5v1.7"/>
<path d="M267.8 79.3h1.8M268.8 78.4v1.8M270.8 79h1.8M271.7 78.1v1.8M281.2 79.4v1.8M68.7 90.2h1.8M69.6 89.3v1.8M81.7 81.5h1.8M82.6 80.6v1.8M110.2 82.2h1.8M111.1 81.3v1.8M112.1 85.8h1.8"/>
<path d="M113 84.9v1.8M123.4 80.9h1.8M123.8 88.1h1.8M124.8 87.2v1.8M127.2 99.7v1.8M129.8 94.8h1.8M129.8 80.8h1.8M130.1 99.7v1.8M130.7 93.9v1.8M133.4 96.8h1.8M134.3 95.9v1.8M140.2 96.8h1.8"/>
<path d="M141.1 95.9v1.8M143.8 94.8h1.8M143.8 80.8h1.8M144.7 93.9v1.8M145.3 99.7v1.8M148.3 99.7v1.8M149.8 88.1h1.8M150.2 80.9h1.8M150.7 87.2v1.8M161.5 85.8h1.8M162.4 84.9v1.8M163.4 82.2h1.8"/>
<path d="M164.3 81.3v1.8M191.9 81.5h1.8M192.8 80.6v1.8M204.9 90.2h1.8M205.8 89.3v1.8M240.9 99h1.8M241.8 98.1v1.8M250.4 100h1.8M251.3 99.1v1.8M253.4 100h1.8M254.3 99.1v1.8M280.4 100h1.7"/>
<path d="M280.4 80.3h1.7M281.2 99.1v1.8M99.6 115.4h1.8M100.5 114.5v1.8M103.9 116.5h2.4M105.3 111.8h1.8M106.2 110.9v1.8M107.9 114.3h1.8M108.1 116.5h1.8M108.8 113.4v1.8M109 111.4v2.4M109 115.6v1.8"/>
<path d="M109 119.2v2.4M109.2 106.8h1.8M110.1 105.9v1.8M111.7 116.5h2.4M112.4 109.8h1.8M113.3 108.9v1.8M116.8 114.4h1.8M117.7 113.5v1.8M117.7 118.8v2.4M118.2 111.6h1.8M118.7 110.9h1.8M119.1 110.7v1.8"/>
<path d="M119.4 108.7h1.8M119.6 110v1.8M120.2 107.8v1.8M121.2 113.9h1.8M122.1 113v1.8M122.3 114.5h1.8M122.5 107.3h1.7M123.2 113.6v1.8M123.4 106.4v1.8M123.8 115.9h1.8M124.2 116.7h1.8M124.7 115v1.8"/>
<path d="M125.1 115.8v1.8M126.3 100.6h1.8M129.2 100.6h1.8M133.4 101.2h1.8M134.3 100.3v1.8M140.2 101.2h1.8M141.1 100.3v1.8M144.4 100.6h1.8M147.4 100.6h1.7M149.4 116.7h1.8M149.9 115.9h1.7M150.3 115.8v1.8"/>
<path d="M150.7 115v1.8M151.2 107.3h1.8M151.3 114.5h1.8M152 106.4v1.8M152.2 113.6v1.8M152.4 113.9h1.8M153.3 113v1.8M154.3 108.7h1.7M154.9 110.9h1.8M155.2 107.8v1.8M155.4 111.6h1.8M155.8 110v1.8"/>
<path d="M156.3 110.7v1.8M156.8 114.4h1.8M157.7 113.5v1.8M157.7 118.8v2.4M161.2 109.8h1.8M161.3 116.5h2.4M162.1 108.9v1.8M164.4 106.8h1.8M165.3 105.9v1.8M165.5 116.5h1.8M165.7 114.3h1.7M166.4 111.4v2.4"/>
<path d="M166.4 115.6v1.8M166.4 119.2v2.4M166.6 113.4v1.8M168.3 111.8h1.8M169.1 116.5h2.4M169.2 110.9v1.8M174 115.4h1.8M174.9 114.5v1.8M267.8 101h1.8M268.8 100.1v1.8M270.8 101h1.8M271.7 100.1v1.8"/>
<path d="M89 132.7h1.8M89.9 131.8v1.8M107.1 127h1.8M108 126.1v1.8M112.6 123.9h2.4M116.8 123.9h1.8M117.7 123v1.8M117.7 126.6v2.4M118.1 122.8h1.7M119 121.9v1.8M120.4 123.9h2.4M122.9 121.7h1.8"/>
<path d="M122.9 122.7h1.8M123.8 120.8v2.8M150.8 121.7h1.7M150.8 122.7h1.7M151.7 120.8v2.8M152.6 123.9h2.4M155.6 122.8h1.8M156.5 121.9v1.8M156.8 123.9h1.8M157.7 123v1.8M157.7 126.6v2.4M160.4 123.9h2.4"/>
<path d="M166.5 127h1.8M167.4 126.1v1.8M184.6 132.7h1.8M185.5 131.8v1.8M55.9 154.9h1.8M56.8 154.1v1.7M57.6 159.4v7.3M80.1 141.2h1.8M81 140.3v1.8M193.5 141.2h1.8M194.4 140.3v1.8M217.7 154.9h1.8"/>
<path d="M217.8 159.4v7.3M218.6 154.1v1.7M47.6 169.4h7.3M50.2 172.4h1.7M50.2 166.4h1.7M53.7 172.4h1.8M53.7 166.4h1.8M54.6 162v1.8M54.6 165.5v1.8M54.6 168v2.8M54.6 171.5v1.8M54.6 175.1v1.7"/>
<path d="M56.2 172.4h2.8M56.2 166.4h2.8M56.7 169.4h1.8M57.6 168.5v1.8M57.6 172.1v7.3M59.7 172.4h1.8M59.7 166.4h1.8M60.3 169.4h7.3M60.6 162v1.8M60.6 165.5v1.8M60.6 168v2.8M60.6 171.5v1.8"/>
<path d="M60.6 175.1v1.7M63.3 172.4h1.7M63.3 166.4h1.7M76.2 170.7h1.7M77 169.8v1.8M197.5 170.7h1.8M198.4 169.8v1.8M207.8 169.4h7.4M210.4 172.4h1.8M210.4 166.4h1.8M213.9 172.4h1.8M213.9 166.4h1.8"/>
<path d="M214.8 162v1.8M214.8 165.5v1.8M214.8 168v2.8M214.8 171.5v1.8M214.8 175.1v1.7M216.4 172.4h2.8M216.4 166.4h2.8M216.9 169.4h1.8M217.8 168.5v1.8M217.8 172.1v7.3M219.9 172.4h1.8M219.9 166.4h1.8"/>
<path d="M220.5 169.4h7.3M220.8 162v1.8M220.8 165.5v1.8M220.8 168v2.8M220.8 171.5v1.8M220.8 175.1v1.7M223.5 172.4h1.7M223.5 166.4h1.7M106.1 196h1.8M107 195.1v1.8M114.9 196h1.8M115.8 195.1v1.8"/>
<path d="M120.6 199.6v1.8M121.6 199.6v1.8M153.6 199.6v1.8M154.6 199.6v1.8M158.5 196h1.8M159.4 195.1v1.8M167.3 196h1.8M168.2 195.1v1.8M119.7 200.5h2.8M152.7 200.5h2.8M106.1 227.4h1.8M107 226.6v1.7"/>
<path d="M114.9 227.4h1.8M115.8 226.6v1.7M119.7 232h2.8M120.6 231.1v1.8M121.6 231.1v1.8M152.7 232h2.8M153.6 231.1v1.8M154.6 231.1v1.8M158.5 227.4h1.8M159.4 226.6v1.7M167.3 227.4h1.8M168.2 226.6v1.7"/>
</g>
<!-- layer: FD_Dimensions -->
<g fill="none" stroke="#000" stroke-width=".3">
<path d="M273.1 33.2h31.5M302.5 36.7v139.5M78.1 54.3v3.5M99 42.2v21M102.4 44.3h70.6M120.7 49.8v16.7M124.2 51.9h27M154.7 49.8v16.7M176.5 42.2v21M240.8 59.4v17.8M252.1 57.4h15.4M271 57.4h7.6"/>
<path d="M278.6 55.3v7.7M282 57.4h3.5M76 61.3h16.9M76 69.3h16.9M78.1 61.3v8M78.1 72.8v3.5M156.8 68.6h33.7M178.6 65.3h27.3M188.4 72.1v28.6M203.8 68.8v44.2M223 61.5h17.8M244.3 61.5h4.3"/>
<path d="M252.1 62.7v.9M271.7 79h2.5M277.7 79h16.1M233.8 87.2h3.5M234.7 95.4h8.6M240.8 87.2h6M246.8 95.4h2M250.3 87.2h3.5M252.3 95.4h3.5M281.2 100l.6 .8M109 118.6v47.2M156.8 104.2h33.7"/>
<path d="M166.4 118.6v47.2M168.5 116.5h37.4M252.1 113.4h15.4M271 113.4h7.6M278.6 111.3v2.8M282 113.4h3.6M283.8 103.7l6.3 9.3M117.7 126v31.5M146.9 126.7h8.5M153.3 130.2v11M157.7 126v31.5M218.7 131.1h12.3"/>
<path d="M228 134h4.4M230.1 137.5v5.9M234.5 129v2.9M234.5 131.1h1.5M236 129v2.9M239.5 131.1h3.5M121.2 155.4h33M146.9 144.7h8.5M228 146.9h4.4M230.1 146.9v17.8M112.5 163.7h50.4M125.5 173.3a30.6 30.6 0 0 0-43 24.5"/>
<path d="M129.6 173.2l-12.4 20.9M273.1 179.7h31.5M110.2 187.3a15.8 15.8 0 0 0-22.7 10.5M114.4 187.6l-5.8 6.9M206.2 194.3v3.5M217.8 192.7h4.3M217.8 195.7h4.3M219.9 185.7v3.5M219.9 192.7v3M219.9 199.2v8.6M80.2 201.3h22.6M182.5 201.3h25.8"/>
<path d="M182.5 203.3h25.8M206.2 201.3v2M206.2 206.8v15.5M37.4 224.2h91.1M39.5 227.7v13.5M51 229.3v31.5M130.6 220.8v1.3M134.1 222.9h7.1M144.7 220.8v4.3M144.7 222.9h17.8M224.2 229.3v31.5M37.4 244.7h91.6"/>
<path d="M54.5 258.7h166.2M131.1 246.8v5.3M134.6 250h6M144.1 246.8v5.3M144.1 250h17.8"/>
</g>
<g fill="#000" stroke="#000" stroke-width=".3">
<path d="M302.5 33.2l.6 3.5h-1.2zM77.5 57.8h1.2l-.6 3.5zM99 44.3l3.4-.5v1.1zM120.7 51.9l3.5-.6v1.2zM151.2 51.3l3.5 .6-3.5 .6zM173 43.8l3.5 .5-3.5 .6zM267.5 56.8l3.5 .6-3.5 .6zM278.6 57.4l3.4-.6v1.2zM78.1 69.3l.6 3.5h-1.2zM188.4 68.6l.6 3.5h-1.2zM203.8 65.3l.6 3.5h-1.2zM240.8 61.5l3.5-.6v1.1z"/>
<path d="M248.6 60.9l3.5 .6-3.5 .5zM274.2 79l3.5-.6v1.2zM237.3 86.6l3.5 .6-3.5 .6zM243.3 94.9l3.5 .5-3.5 .6zM246.8 87.2l3.5-.6v1.2zM248.8 95.4l3.5-.5v1.1zM187.8 100.7h1.2l-.6 3.5zM203.2 113h1.2l-.6 3.5zM267.5 112.8l3.5 .6-3.5 .6zM278.6 113.4l3.4-.6v1.2zM281.8 100.8l2.4 2.6-.9 .6zM153.3 126.7l.6 3.5h-1.1z"/>
<path d="M230.1 134l.6 3.5h-1.2zM231 130.5l3.5 .6-3.5 .6zM236 131.1l3.5-.6v1.2zM117.7 155.4l3.5-.6v1.2zM152.8 141.2h1.1l-.6 3.5zM154.2 154.8l3.5 .6-3.5 .6zM229.5 143.4h1.2l-.6 3.5zM109 163.7l3.5-.6v1.1zM125.8 172.8l2.8 2.1-3.4-1.1zM162.9 163.1l3.5 .6-3.5 .5zM301.9 176.2h1.2l-.6 3.5zM81.9 197.7l1.2 .1-.8 3.5z"/>
<path d="M86.9 197.7l1.1 .2-.9 3.4zM110.5 186.8l2.6 2.4-3.3-1.4zM205.6 197.8h1.2l-.6 3.5zM219.3 189.2h1.2l-.6 3.5zM219.9 195.7l.6 3.5h-1.2zM206.2 203.3l.6 3.5h-1.2zM39.5 224.2l.6 3.5h-1.2zM130.6 222.9l3.5-.6v1.2zM141.2 222.3l3.5 .6-3.5 .6zM38.9 241.2h1.2l-.6 3.5zM51 258.7l3.5-.6v1.2zM131.1 250l3.5-.6v1.2z"/>
<path d="M140.6 249.4l3.5 .6-3.5 .6zM220.7 258.1l3.5 .6-3.5 .6z"/>
</g>
<!-- layer: Leaders -->
<path d="M326.2 65.1l1 .5-2.1 2.9zM326.6 68.1l3.3-1.1 .2 1.1zM361.5 95.4l1.1 .4-1.7 3.1zM341 103.4l3-2-2.2 2.9zM365.2 106.6l2 2.9-1.1 .5zM350.2 132.2l.9 3.4-1.2 .1zM366.8 133v3.6l-1.2-.2zM374.1 140.7l-.2 3.5-1.2-.3z" fill="#000" stroke="#000" stroke-width=".3"/>
<path d="M307.5 52.7h25.6l-6.4 12.7M381.6 65.2h-36.8l-14.8 2.3M400.4 73.2h-30.7l-7.7 22.4M341.4 103.9l-3.1 3h-34.4M366.7 109.7l5.4 11.5h35.5M350.5 135.7l2.4 27.8h-40.8M366.2 136.5l-6.7 42.7h-40.4M373.3 144.1l-8.8 39.5h39.4" fill="none" stroke="#000" stroke-width=".3"/>
<text font-size="7" x="289" y="270.6">Main_Frame_V9_only</text>
<g font-size="4.9">
<text x="232.1" y="26.7">Port</text>
<text x="267" y="25.1">Starboard</text>
<text x="129.1" y="34.6">Bottom</text>
<text x="131.9" y="42.9">77.51</text>
<text x="307.1" y="45.8">Propguard</text>
<text x="131.6" y="50.4">33.97</text>
<text x="309.8" y="51.7">mounting</text>
<text x="223.9" y="60">11.26</text>
<text x="253.3" y="56">7.56</text>
<text x="348" y="64.2">Motor mounting</text>
<text x="76.6" y="66.7" transform="rotate(-90 76.6 66.7)">8</text>
<text x="282.3" y="77.5">R2.5</text>
<text x="372.8" y="72.2">FC mounting</text>
<text x="242.5" y="85.7">6</text>
<text x="187" y="92.5" transform="rotate(-90 187 92.5)">35.56</text>
<text x="235.9" y="94.1">2</text>
<text x="202.4" y="97" transform="rotate(-90 202.4 97)">51.15</text>
<text x="303.6" y="100.1">Lateral battery</text>
<text x="287.5" y="106.7" transform="rotate(56 287.5 106.7)">R1</text>
<text x="308.3" y="105.9">support rails</text>
<text x="253.3" y="112">7.57</text>
<text x="301" y="112.7" transform="rotate(-90 301 112.7)">146.5</text>
<text x="375.2" y="114.7">For standoffs</text>
<text x="375.5" y="120.6">to bottom deck</text>
<text x="219.5" y="129.7">1.5</text>
<text x="151.9" y="138.6" transform="rotate(-90 151.9 138.6)">18</text>
<text x="131.7" y="154">40.05</text>
<text x="315.8" y="151">To hold back of</text>
<text x="311.8" y="156.9">battery and move</text>
<text x="131.6" y="162.2">57.42</text>
<text x="228.6" y="163.9" transform="rotate(-90 228.6 163.9)">12.97</text>
<text x="326.6" y="162.8">COG back</text>
<text x="318.7" y="172.2">Flat pads for rear</text>
<text x="89.6" y="177.6" transform="rotate(-30 89.6 177.6)">120.77°</text>
<text x="324.8" y="178.1">ESC mounting</text>
<text x="367.8" y="177">Strut for strength</text>
<text x="367.8" y="182.9">and stiffness</text>
<text x="87.8" y="189.2" transform="rotate(-25 87.8 189.2)">130.28°</text>
<text x="122.9" y="186.7">Front</text>
<text x="243" y="201">1:1 on A3</text>
<text x="218.4" y="206.6" transform="rotate(-90 218.4 206.6)">3</text>
<text x="120.8" y="220.8">Back</text>
<text x="149" y="221.5">14.08</text>
<text x="204.7" y="221" transform="rotate(-90 204.7 221)">2.03</text>
<text x="333.1" y="239.1">Licensed under CC-BY-NC-SA 4.0</text>
<text x="38" y="240.5" transform="rotate(-90 38 240.5)">20.54</text>
<text x="148.5" y="248.5">13.03</text>
<text x="289" y="248.5">Monika Eyer</text>
<text x="323.5" y="248.5">26/10/2025</text>
<text x="130" y="257.2">173.25</text>
<text x="399.1" y="285.7">1/2</text>
</g>
<g font-size="3.5">
<text x="39" y="8.8">1</text>
<text x="89" y="8.8">2</text>
<text x="139" y="8.8">3</text>
<text x="189" y="8.8">4</text>
<text x="239" y="8.8">5</text>
<text x="289" y="8.8">6</text>
<text x="339" y="8.8">7</text>
<text x="389" y="8.8">8</text>
<text x="16.3" y="30.2">A</text>
<text x="411.3" y="30.2">A</text>
<text x="16.3" y="78">B</text>
<text x="411.3" y="78">B</text>
<text x="16.2" y="125.9">C</text>
<text x="411.2" y="125.9">C</text>
<text x="16.2" y="173.7">D</text>
<text x="411.2" y="173.7">D</text>
<text x="16.3" y="221.6">E</text>
<text x="411.3" y="221.6">E</text>
<text x="16.4" y="269.4">F</text>
<text x="411.4" y="269.4">F</text>
<text x="39" y="290.8">1</text>
<text x="89" y="290.8">2</text>
<text x="139" y="290.8">3</text>
<text x="189" y="290.8">4</text>
<text x="239" y="290.8">5</text>
<text x="289" y="290.8">6</text>
<text x="339" y="290.8">7</text>
<text x="389" y="290.8">8</text>
</g>
<g font-size="2.5">
<text x="231" y="242.9">Dept.</text>
<text x="255" y="242.9">Technical reference</text>
<text x="289" y="242.9">Created by</text>
<text x="350" y="242.9">Approved by</text>
<text x="289" y="252.8">Document type</text>
<text x="350" y="252.8">Document status</text>
<text x="289" y="262.9">Title</text>
<text x="350" y="262.9">DWG No.</text>
<text x="350" y="279.9">Rev.</text>
<text x="360" y="279.9">Date of issue</text>
<text x="396" y="279.9">Sheet</text>
</g>
</svg>
